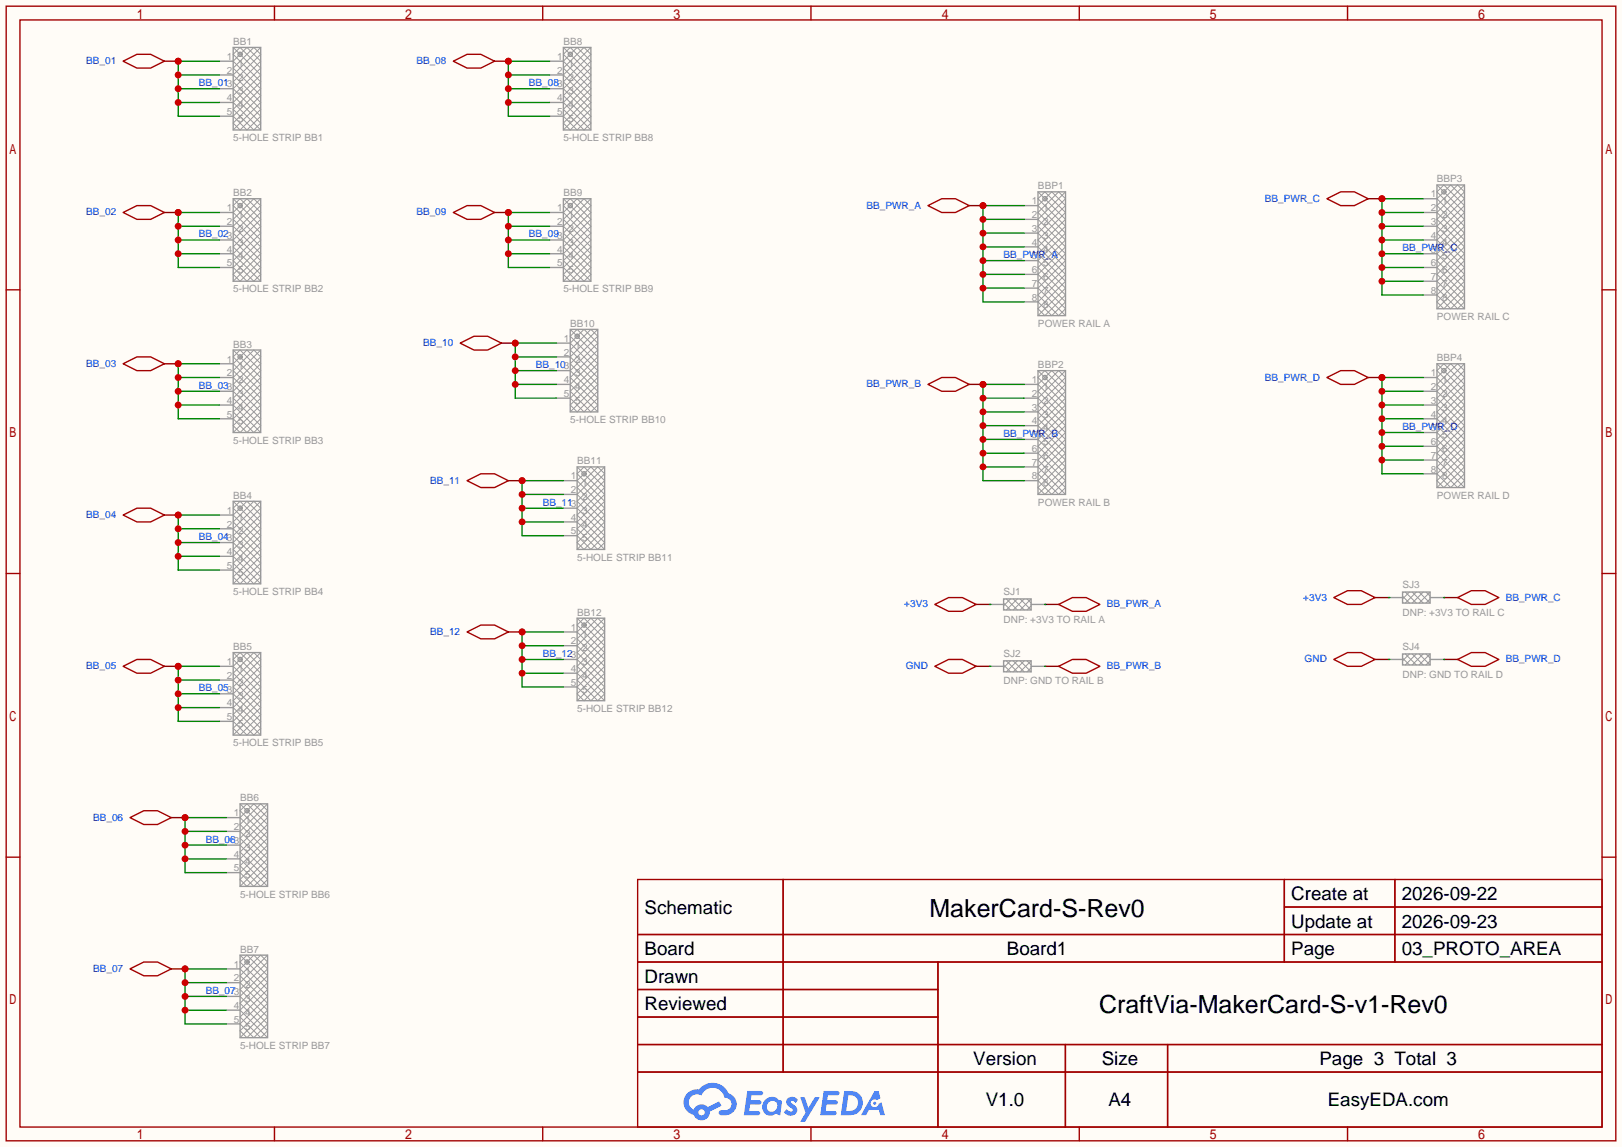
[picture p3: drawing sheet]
<svg xmlns="http://www.w3.org/2000/svg" width="299mm" height="212mm" viewBox="0 0 299 212" stroke-linecap="round" stroke-linejoin="round" font-family="sans-serif">
<path d="M0 0h299.5v211.8h-299.5z" fill="#fffcf7"/>
<g fill="none" stroke="#a10000" stroke-width=".25">
<path d="M1.1 1.1h297.2v209.6h-297.2zM3.7 3.7h292.1v204.5h-292.1zM50.7 1.1v2.6M100.2 1.1v2.6M149.7 1.1v2.6M199.3 1.1v2.6M248.8 1.1v2.6M1.1 53.5h2.6M295.8 53.5h2.5M1.1 105.9h2.6M295.8 105.9h2.5M1.1 158.3h2.6"/>
<path d="M295.8 158.3h2.5M117.7 162.4h178.1v45.8h-178.1zM117.7 172.6h178.1M117.7 177.7h178.1M144.6 162.4v35.6M173.2 177.7v30.5M237.1 162.4v15.3M237.1 167.5h58.7M257.5 162.4v15.3M117.7 182.8h55.5M117.7 192.9h178.1M117.7 187.8h55.5"/>
<path d="M117.7 198h178.1M196.7 192.9v15.3M215.6 192.9v15.3M50.7 208.2v2.5M100.2 208.2v2.5M149.7 208.2v2.5M199.3 208.2v2.5M248.8 208.2v2.5"/>
</g>
<g fill="#5487ff">
<path d="M145.5 202.8a1.3 1.3 0 0 1 1.8 .3l-.4 .6a.54 .54 0 0 0-.9-.2l.1 .2a1.58 1.58 0 0 1 1.1 1.6 1.43 1.43 0 0 1-2.5 .1l.5-.6a.64 .64 0 0 0 .5 .5 .64 .64 0 0 0 .7-.3l-.2-.2a1.6 1.6 0 0 1-1-1.6z"/>
<path d="M147.7 202.7h.9l.7 1.9 1.1-1.9h.9l-2.7 4.5h-.9l1-1.7z"/>
<path d="M138 201.5h1.6a1.31 1.31 0 0 1 1.2 .2 .4 .4 0 0 1-.3 .6h-1.8l-.1 .9h1.6a.4 .4 0 0 1 .4 .4 .4 .4 0 0 1-.4 .4h-1.7l-.2 1.2h.8a1.23 1.23 0 0 1 1.2 .2 .39 .39 0 0 1-.3 .6h-2.7z"/>
<path d="M152.1 201.5h1.6a1.32 1.32 0 0 1 1.3 .2 .39 .39 0 0 1-.4 .6h-1.7l-.2 .9h1.7a.4 .4 0 0 1 .3 .4 .4 .4 0 0 1-.4 .4h-1.7l-.2 1.2h.8a1.23 1.23 0 0 1 1.2 .2 .39 .39 0 0 1-.3 .6h-2.7z"/>
<path d="M161.5 201.5h.7l.4 1.3-.7 .4a.75 .75 0 0 0-1.1 .3 .75 .75 0 0 0 .5 1 .75 .75 0 0 0 .9-.6l.6-.3 .6 2.4h-.9l-.2-1h-1.9l-.5 1h-.9z"/>
<path d="M155.9 201.5l-.7 4.5h1.5a2.27 2.27 0 0 0 2.6-2.3 2.27 2.27 0 0 0-2.7-2.2zM156.6 202.3a1.5 1.5 0 0 1 1.8 1.5 1.5 1.5 0 0 1-1.9 1.4h-.3z"/>
<path d="M141.3 203.1a1.62 1.62 0 0 0-.4 2.1 1.62 1.62 0 0 0 2 .7l.4-.3 .3 .3 .5 .1 .3-2.5-.2-.3h-.4a1.58 1.58 0 0 0-2.5-.1zM141.9 203.6a.99 .99 0 0 1 1.6 .3 .99 .99 0 0 1-.9 1.4 .94 .94 0 0 1-1-.5 .94 .94 0 0 1 .3-1.2z"/>
<path d="M126.9 201.9a2.37 2.37 0 0 0 1.2 4 1.54 1.54 0 0 0 1.7 1 1.54 1.54 0 0 0 1.3-1.6l2.1-1.1-.5-.8-2 1.1a1.57 1.57 0 0 0-2.6 .4 1.5 1.5 0 0 1-.8-2.1 1.5 1.5 0 0 1 2.2-.5 2.23 2.23 0 0 1 2.3-1.4 2.23 2.23 0 0 1 2 1.8 1.16 1.16 0 0 1 1.2 1.1 1.16 1.16 0 0 1-1 1.3h-.7a.47 .47 0 0 0-.6 .3 .47 .47 0 0 0 .4 .6 2.23 2.23 0 0 0 2.3-.7 2.23 2.23 0 0 0 .4-2.3 2.16 2.16 0 0 0-1.3-1.1 3.2 3.2 0 0 0-5.4-.7l-1.2 .1zM129 205.4a.58 .58 0 0 1 1.1 0 .58 .58 0 0 1-1.1 0z"/>
<circle cx="161.5" cy="203.8" r=".28"/>
</g>
<g fill="none" stroke="#999" stroke-width=".18">
<path d="M43.1 12.6l3.8-3.8 1.2 1.2-5 5.1 5 5.1-3.8 3.8-1.2-1.3 5-5zM43.1 8.8l5 5-5 5.1 5 5.1M44.3 8.8l3.8 3.8-5 5.1 5 5-1.2 1.3-3.8-3.8 5-5.1-5-5.1zM44.5 9.7l.2 .2M44.7 10.2l-.2 .2M45.6 8.8l2.5 2.5-5 5.1 5 5.1-2.5 2.5-2.5-2.5 5-5.1-5-5.1zM48.1 8.8l-5 5 5 5.1-5 5.1M106.6 87.5l1.2-1.3 3.8 3.8-5 5.1 5 5.1-1.2 1.3-3.8-3.8 5-5.1zM106.6 86.2l5 5.1-5 5.1 5 5.1M108 87.2l.2 .1M108.2 87.7l-.2 .1M109.1 86.2l2.5 2.6-5 5.1 5 5-2.5 2.6-2.5-2.6 5-5-5-5.1z"/>
<path d="M110.4 86.2l1.2 1.3-5 5.1 5 5.1-3.8 3.8-1.2-1.3 5-5.1-5-5.1zM111.6 86.2l-5 5.1 5 5.1-5 5.1"/>
</g>
<g fill="none" stroke="#999" stroke-width=".25">
<path d="M40.5 11.3h2.6M40.5 13.8h2.6M40.5 16.4h2.6M40.5 18.9h2.6M43.1 8.8h5v15.2h-5zM40.5 21.5h2.6M104 88.8h2.6M104 91.3h2.6M104 93.9h2.6M104 96.4h2.6M104 98.9h2.6M106.6 86.2h5v15.3h-5z"/>
<circle cx="44.3" cy="10" r=".38"/>
<circle cx="107.8" cy="87.5" r=".38"/>
</g>
<path d="M32.9 18.9h7.6M32.9 16.4h7.6M32.9 13.8h7.6M40.5 11.3h-7.6v10.2h7.6" fill="none" stroke="#008700" stroke-width=".25"/>
<g fill="#c00">
<circle cx="32.9" cy="18.9" r=".63"/>
<circle cx="32.9" cy="16.4" r=".63"/>
<circle cx="32.9" cy="13.8" r=".63"/>
<circle cx="32.9" cy="11.3" r=".63"/>
</g>
<path d="M96.4 91.3h7.6M96.4 93.9h7.6M96.4 96.4h7.6M104 88.8h-7.6v10.1h7.6" fill="none" stroke="#008700" stroke-width=".25"/>
<g fill="#c00">
<circle cx="96.4" cy="88.8" r=".63"/>
<circle cx="96.4" cy="91.3" r=".63"/>
<circle cx="96.4" cy="93.9" r=".63"/>
<circle cx="96.4" cy="96.4" r=".63"/>
</g>
<path d="M93.9 88.8h2.5" fill="none" stroke="#870000" stroke-width=".25"/>
<circle cx="96.4" cy="88.8" r=".63" fill="#c00"/>
<path d="M86.2 88.8l2.6-1.3h2.5l2.6 1.3-2.6 1.2h-2.5z" fill="none" stroke="#a10000" stroke-width=".25"/>
<path d="M30.4 11.3h2.5" fill="none" stroke="#870000" stroke-width=".25"/>
<circle cx="32.9" cy="11.3" r=".63" fill="#c00"/>
<path d="M22.7 11.3l2.6-1.3h2.5l2.6 1.3-2.6 1.3h-2.5z" fill="none" stroke="#a10000" stroke-width=".25"/>
<g fill="none" stroke="#999" stroke-width=".18">
<path d="M43.1 36.7l5 5.1-5 5.1 5 5M44.3 36.7l3.8 3.8-5 5.1 5 5.1-1.2 1.2-3.8-3.8 5-5-5-5.1zM44.5 37.6l.2 .2M44.7 38.1l-.2 .2M45.6 36.7l2.5 2.5-5 5.1 5 5.1-2.5 2.5-2.5-2.5 5-5.1-5-5.1zM48.1 36.7l-5 5.1 5 5.1-5 5M43.1 40.5l3.8-3.8 1.2 1.3-5 5.1 5 5-3.8 3.8-1.2-1.2 5-5.1zM106.6 115.4l1.2-1.2 3.8 3.8-5 5.1 5 5-1.2 1.3-3.8-3.8 5-5.1zM106.6 118l3.8-3.8 1.2 1.2-5 5.1 5 5.1-3.8 3.8-1.2-1.3 5-5zM106.6 114.2l5 5.1-5 5 5 5.1M108 115.1l.2 .2M108.2 115.6l-.2 .2"/>
<path d="M109.1 114.2l2.5 2.5-5 5.1 5 5.1-2.5 2.5-2.5-2.5 5-5.1-5-5.1zM111.6 114.2l-5 5.1 5 5-5 5.1"/>
</g>
<g fill="none" stroke="#999" stroke-width=".25">
<path d="M40.5 39.2h2.6M43.1 36.7h5v15.2h-5zM40.5 41.8h2.6M40.5 44.3h2.6M40.5 46.9h2.6M40.5 49.4h2.6M104 116.7h2.6M104 119.3h2.6M106.6 114.2h5v15.2h-5zM104 121.8h2.6M104 124.3h2.6M104 126.9h2.6"/>
<circle cx="44.3" cy="38" r=".38"/>
<circle cx="107.8" cy="115.4" r=".38"/>
</g>
<path d="M96.4 119.3h7.6M104 116.7h-7.6v10.2h7.6M96.4 121.8h7.6M96.4 124.3h7.6" fill="none" stroke="#008700" stroke-width=".25"/>
<g fill="#c00">
<circle cx="96.4" cy="116.7" r=".63"/>
<circle cx="96.4" cy="119.3" r=".63"/>
<circle cx="96.4" cy="121.8" r=".63"/>
<circle cx="96.4" cy="124.3" r=".63"/>
</g>
<path d="M40.5 39.2h-7.6v10.2h7.6M32.9 46.9h7.6M32.9 44.3h7.6M32.9 41.8h7.6" fill="none" stroke="#008700" stroke-width=".25"/>
<g fill="#c00">
<circle cx="32.9" cy="46.9" r=".63"/>
<circle cx="32.9" cy="44.3" r=".63"/>
<circle cx="32.9" cy="41.8" r=".63"/>
<circle cx="32.9" cy="39.2" r=".63"/>
</g>
<path d="M30.4 39.2h2.5" fill="none" stroke="#870000" stroke-width=".25"/>
<circle cx="32.9" cy="39.2" r=".63" fill="#c00"/>
<path d="M22.7 39.2l2.6-1.2h2.5l2.6 1.2-2.6 1.3h-2.5z" fill="none" stroke="#a10000" stroke-width=".25"/>
<path d="M93.9 116.7h2.5" fill="none" stroke="#870000" stroke-width=".25"/>
<circle cx="96.4" cy="116.7" r=".63" fill="#c00"/>
<path d="M86.2 116.7l2.6-1.3h2.5l2.6 1.3-2.6 1.3h-2.5z" fill="none" stroke="#a10000" stroke-width=".25"/>
<path d="M43.1 65.9l1.2-1.3 3.8 3.9-5 5 5 5.1-1.2 1.3-3.8-3.8 5-5.1zM43.1 67.2l2.5-2.6 2.5 2.6-5 5.1 5 5-2.5 2.6-2.5-2.6 5-5zM43.1 68.5l3.8-3.9 1.2 1.3-5 5.1 5 5.1-3.8 3.8-1.2-1.3 5-5.1zM43.1 64.6l5 5.1-5 5.1 5 5.1M44.5 65.6l.2 .1M44.7 66.1l-.2 .2M48.1 64.6l-5 5.1 5 5.1-5 5.1" fill="none" stroke="#999" stroke-width=".18"/>
<g fill="none" stroke="#999" stroke-width=".25">
<path d="M40.5 67.2h2.6M40.5 69.7h2.6M40.5 72.3h2.6M40.5 74.8h2.6M40.5 77.3h2.6M43.1 64.6h5v15.3h-5z"/>
<circle cx="44.3" cy="65.9" r=".38"/>
</g>
<path d="M32.9 74.8h7.6M32.9 72.3h7.6M32.9 69.7h7.6M40.5 67.2h-7.6v10.1h7.6" fill="none" stroke="#008700" stroke-width=".25"/>
<g fill="#c00">
<circle cx="32.9" cy="74.8" r=".63"/>
<circle cx="32.9" cy="72.3" r=".63"/>
<circle cx="32.9" cy="69.7" r=".63"/>
<circle cx="32.9" cy="67.2" r=".63"/>
</g>
<path d="M30.4 67.2h2.5" fill="none" stroke="#870000" stroke-width=".25"/>
<circle cx="32.9" cy="67.2" r=".63" fill="#c00"/>
<path d="M22.7 67.2l2.6-1.3h2.5l2.6 1.3-2.6 1.3h-2.5z" fill="none" stroke="#a10000" stroke-width=".25"/>
<path d="M43.1 92.6l5 5.1-5 5 5 5.1M44.3 92.6l3.8 3.8-5 5.1 5 5.1-1.2 1.2-3.8-3.8 5-5.1-5-5zM44.5 93.5l.2 .2M44.7 94l-.2 .2M45.6 92.6l2.5 2.5-5 5.1 5 5.1-2.5 2.5-2.5-2.5 5-5.1-5-5.1zM46.9 92.6l1.2 1.3-5 5 5 5.1-3.8 3.8-1.2-1.2 5-5.1-5-5.1zM48.1 92.6l-5 5.1 5 5-5 5.1" fill="none" stroke="#999" stroke-width=".18"/>
<g fill="none" stroke="#999" stroke-width=".25">
<path d="M40.5 95.1h2.6M40.5 97.7h2.6M43.1 92.6h5v15.2h-5zM40.5 100.2h2.6M40.5 102.7h2.6M40.5 105.3h2.6"/>
<circle cx="44.3" cy="93.9" r=".38"/>
</g>
<path d="M32.9 97.7h7.6M40.5 95.1h-7.6v10.2h7.6M32.9 102.7h7.6M32.9 100.2h7.6" fill="none" stroke="#008700" stroke-width=".25"/>
<g fill="#c00">
<circle cx="32.9" cy="102.7" r=".63"/>
<circle cx="32.9" cy="100.2" r=".63"/>
<circle cx="32.9" cy="97.7" r=".63"/>
<circle cx="32.9" cy="95.1" r=".63"/>
</g>
<path d="M30.4 95.1h2.5" fill="none" stroke="#870000" stroke-width=".25"/>
<circle cx="32.9" cy="95.1" r=".63" fill="#c00"/>
<path d="M22.7 95.1l2.6-1.2h2.5l2.6 1.2-2.6 1.3h-2.5z" fill="none" stroke="#a10000" stroke-width=".25"/>
<path d="M43.1 121.8l1.2-1.3 3.8 3.8-5 5.1 5 5.1-1.2 1.3-3.8-3.8 5-5.1zM43.1 123.1l2.5-2.6 2.5 2.6-5 5 5 5.1-2.5 2.6-2.5-2.6 5-5.1zM43.1 120.5l5 5.1-5 5.1 5 5.1M44.5 121.4l.2 .2M44.7 122l-.2 .1M46.9 120.5l1.2 1.3-5 5.1 5 5.1-3.8 3.8-1.2-1.3 5-5.1-5-5.1zM48.1 120.5l-5 5.1 5 5.1-5 5.1" fill="none" stroke="#999" stroke-width=".18"/>
<g fill="none" stroke="#999" stroke-width=".25">
<path d="M40.5 123.1h2.6M40.5 125.6h2.6M40.5 128.1h2.6M40.5 130.7h2.6M40.5 133.2h2.6M43.1 120.5h5v15.3h-5z"/>
<circle cx="44.3" cy="121.8" r=".38"/>
</g>
<path d="M32.9 130.7h7.6M32.9 128.1h7.6M32.9 125.6h7.6M40.5 123.1h-7.6v10.1h7.6" fill="none" stroke="#008700" stroke-width=".25"/>
<g fill="#c00">
<circle cx="32.9" cy="130.7" r=".63"/>
<circle cx="32.9" cy="128.1" r=".63"/>
<circle cx="32.9" cy="125.6" r=".63"/>
<circle cx="32.9" cy="123.1" r=".63"/>
</g>
<path d="M30.4 123.1h2.5" fill="none" stroke="#870000" stroke-width=".25"/>
<circle cx="32.9" cy="123.1" r=".63" fill="#c00"/>
<path d="M22.7 123.1l2.6-1.3h2.5l2.6 1.3-2.6 1.2h-2.5z" fill="none" stroke="#a10000" stroke-width=".25"/>
<path d="M44.3 149.7l1.3-1.2 3.8 3.8-5.1 5.1 5.1 5-1.3 1.3-3.8-3.8 5.1-5.1zM44.3 151l2.6-2.5 2.5 2.5-5.1 5.1 5.1 5.1-2.5 2.5-2.6-2.5 5.1-5.1zM44.3 152.3l3.8-3.8 1.3 1.2-5.1 5.1 5.1 5.1-3.8 3.8-1.3-1.3 5.1-5zM44.3 148.5l5.1 5-5.1 5.1 5.1 5.1M45.8 149.4l.1 .2M45.9 149.9l-.1 .2M49.4 148.5l-5.1 5 5.1 5.1-5.1 5.1" fill="none" stroke="#999" stroke-width=".18"/>
<g fill="none" stroke="#999" stroke-width=".25">
<path d="M41.8 151h2.5M41.8 153.5h2.5M41.8 156.1h2.5M41.8 158.6h2.5M44.3 148.5h5.1v15.2h-5.1zM41.8 161.2h2.5"/>
<circle cx="45.6" cy="149.7" r=".38"/>
</g>
<path d="M34.2 158.6h7.6M34.2 156.1h7.6M34.2 153.5h7.6M41.8 151h-7.6v10.2h7.6" fill="none" stroke="#008700" stroke-width=".25"/>
<g fill="#c00">
<circle cx="34.2" cy="158.6" r=".63"/>
<circle cx="34.2" cy="156.1" r=".63"/>
<circle cx="34.2" cy="153.5" r=".63"/>
<circle cx="34.2" cy="151" r=".63"/>
</g>
<path d="M31.6 151h2.6" fill="none" stroke="#870000" stroke-width=".25"/>
<circle cx="34.2" cy="151" r=".63" fill="#c00"/>
<path d="M24 151l2.5-1.3h2.6l2.5 1.3-2.5 1.3h-2.6z" fill="none" stroke="#a10000" stroke-width=".25"/>
<path d="M44.3 177.7l1.3-1.3 3.8 3.8-5.1 5.1 5.1 5.1-1.3 1.2-3.8-3.8 5.1-5zM44.3 176.4l5.1 5.1-5.1 5.1 5.1 5M45.8 177.3l.1 .2M45.9 177.8l-.1 .2M46.9 176.4l2.5 2.5-5.1 5.1 5.1 5.1-2.5 2.5-2.6-2.5 5.1-5.1-5.1-5.1zM49.4 176.4l-5.1 5.1 5.1 5.1-5.1 5M44.3 180.2l3.8-3.8 1.3 1.3-5.1 5.1 5.1 5-3.8 3.8-1.3-1.2 5.1-5.1z" fill="none" stroke="#999" stroke-width=".18"/>
<g fill="none" stroke="#999" stroke-width=".25">
<path d="M41.8 178.9h2.5M44.3 176.4h5.1v15.2h-5.1zM41.8 181.5h2.5M41.8 184h2.5M41.8 186.6h2.5M41.8 189.1h2.5"/>
<circle cx="45.6" cy="177.7" r=".38"/>
</g>
<path d="M41.8 178.9h-7.6v10.2h7.6M34.2 186.6h7.6M34.2 184h7.6M34.2 181.5h7.6" fill="none" stroke="#008700" stroke-width=".25"/>
<g fill="#c00">
<circle cx="34.2" cy="186.6" r=".63"/>
<circle cx="34.2" cy="184" r=".63"/>
<circle cx="34.2" cy="181.5" r=".63"/>
<circle cx="34.2" cy="178.9" r=".63"/>
</g>
<path d="M31.6 178.9h2.6" fill="none" stroke="#870000" stroke-width=".25"/>
<circle cx="34.2" cy="178.9" r=".63" fill="#c00"/>
<path d="M24 178.9l2.5-1.2h2.6l2.5 1.2-2.5 1.3h-2.6z" fill="none" stroke="#a10000" stroke-width=".25"/>
<path d="M104 11.3l2.6-2.5 2.5 2.5-5.1 5.1 5.1 5.1-2.5 2.5-2.6-2.5 5.1-5.1zM104 12.6l3.8-3.8 1.3 1.2-5.1 5.1 5.1 5.1-3.8 3.8-1.3-1.3 5.1-5zM104 8.8l5.1 5-5.1 5.1 5.1 5.1M105.3 8.8l3.8 3.8-5.1 5.1 5.1 5-1.3 1.3-3.8-3.8 5.1-5.1-5.1-5.1zM105.4 9.7l.2 .2M105.6 10.2l-.2 .2M109.1 8.8l-5.1 5 5.1 5.1-5.1 5.1" fill="none" stroke="#999" stroke-width=".18"/>
<g fill="none" stroke="#999" stroke-width=".25">
<path d="M101.5 11.3h2.5M101.5 13.8h2.5M101.5 16.4h2.5M101.5 18.9h2.5M104 8.8h5.1v15.2h-5.1zM101.5 21.5h2.5"/>
<circle cx="105.3" cy="10" r=".38"/>
</g>
<path d="M93.9 18.9h7.6M93.9 16.4h7.6M93.9 13.8h7.6M101.5 11.3h-7.6v10.2h7.6" fill="none" stroke="#008700" stroke-width=".25"/>
<g fill="#c00">
<circle cx="93.9" cy="18.9" r=".63"/>
<circle cx="93.9" cy="16.4" r=".63"/>
<circle cx="93.9" cy="13.8" r=".63"/>
<circle cx="93.9" cy="11.3" r=".63"/>
</g>
<path d="M91.3 11.3h2.6" fill="none" stroke="#870000" stroke-width=".25"/>
<circle cx="93.9" cy="11.3" r=".63" fill="#c00"/>
<path d="M83.7 11.3l2.5-1.3h2.6l2.5 1.3-2.5 1.3h-2.6z" fill="none" stroke="#a10000" stroke-width=".25"/>
<path d="M104 38l1.3-1.3 3.8 3.8-5.1 5.1 5.1 5.1-1.3 1.2-3.8-3.8 5.1-5zM104 39.2l2.6-2.5 2.5 2.5-5.1 5.1 5.1 5.1-2.5 2.5-2.6-2.5 5.1-5.1zM104 36.7l5.1 5.1-5.1 5.1 5.1 5M105.4 37.6l.2 .2M105.6 38.1l-.2 .2M109.1 36.7l-5.1 5.1 5.1 5.1-5.1 5M104 40.5l3.8-3.8 1.3 1.3-5.1 5.1 5.1 5-3.8 3.8-1.3-1.2 5.1-5.1z" fill="none" stroke="#999" stroke-width=".18"/>
<g fill="none" stroke="#999" stroke-width=".25">
<path d="M101.5 39.2h2.5M104 36.7h5.1v15.2h-5.1zM101.5 41.8h2.5M101.5 44.3h2.5M101.5 46.9h2.5M101.5 49.4h2.5"/>
<circle cx="105.3" cy="38" r=".38"/>
</g>
<path d="M101.5 39.2h-7.6v10.2h7.6M93.9 46.9h7.6M93.9 44.3h7.6M93.9 41.8h7.6" fill="none" stroke="#008700" stroke-width=".25"/>
<g fill="#c00">
<circle cx="93.9" cy="46.9" r=".63"/>
<circle cx="93.9" cy="44.3" r=".63"/>
<circle cx="93.9" cy="41.8" r=".63"/>
<circle cx="93.9" cy="39.2" r=".63"/>
</g>
<path d="M91.3 39.2h2.6" fill="none" stroke="#870000" stroke-width=".25"/>
<circle cx="93.9" cy="39.2" r=".63" fill="#c00"/>
<path d="M83.7 39.2l2.5-1.2h2.6l2.5 1.2-2.5 1.3h-2.6z" fill="none" stroke="#a10000" stroke-width=".25"/>
<path d="M105.3 62.1l1.3-1.3 3.8 3.8-5.1 5.1 5.1 5.1-1.3 1.3-3.8-3.8 5.1-5.1zM105.3 63.4l2.5-2.6 2.6 2.6-5.1 5.1 5.1 5-2.6 2.6-2.5-2.6 5.1-5zM105.3 60.8l5.1 5.1-5.1 5.1 5.1 5.1M106.7 61.8l.2 .1M106.9 62.3l-.2 .1M109.1 60.8l1.3 1.3-5.1 5.1 5.1 5.1-3.8 3.8-1.3-1.3 5.1-5.1-5.1-5.1zM110.4 60.8l-5.1 5.1 5.1 5.1-5.1 5.1" fill="none" stroke="#999" stroke-width=".18"/>
<g fill="none" stroke="#999" stroke-width=".25">
<path d="M102.7 63.4h2.6M102.7 65.9h2.6M102.7 68.5h2.6M102.7 71h2.6M102.7 73.5h2.6M105.3 60.8h5.1v15.3h-5.1z"/>
<circle cx="106.6" cy="62.1" r=".38"/>
</g>
<path d="M95.1 71h7.6M95.1 68.5h7.6M95.1 65.9h7.6M102.7 63.4h-7.6v10.1h7.6" fill="none" stroke="#008700" stroke-width=".25"/>
<g fill="#c00">
<circle cx="95.1" cy="71" r=".63"/>
<circle cx="95.1" cy="68.5" r=".63"/>
<circle cx="95.1" cy="65.9" r=".63"/>
<circle cx="95.1" cy="63.4" r=".63"/>
</g>
<path d="M92.6 63.4h2.5" fill="none" stroke="#870000" stroke-width=".25"/>
<circle cx="95.1" cy="63.4" r=".63" fill="#c00"/>
<path d="M85 63.4l2.5-1.3h2.5l2.6 1.3-2.6 1.2h-2.5z" fill="none" stroke="#a10000" stroke-width=".25"/>
<path d="M191.6 36.7l5.1 5.1-5.1 5.1 5.1 5-5.1 5.1 1.3 1.3 3.8-3.8-5.1-5.1 5.1-5.1-5.1-5.1 3.9-3.8 1.2 1.3-5.1 5.1 5.1 5.1-5.1 5 5.1 5.1-1.2 1.3-3.9-3.8 5.1-5.1-5.1-5.1 5.1-5.1-3.8-3.8zM191.6 35.4l5.1 5.1-5.1 5.1 5.1 5.1-5.1 5.1 2.6 2.5 2.5-2.5-5.1-5.1 5.1-5.1-5.1-5.1 5.1-5.1M193.1 36.4l.2 .1M193.3 36.9l-.2 .1M265.3 35.4l1.3-1.2 3.8 3.8-5.1 5.1 5.1 5-5.1 5.1 3.8 3.8 1.3-1.2-5.1-5.1 5.1-5.1-5.1-5.1 5.1-5.1-1.3-1.2-3.8 3.8 5.1 5.1-5.1 5 5.1 5.1-3.8 3.8-1.3-1.2 5.1-5.1-5.1-5.1 5.1-5.1zM265.3 34.2l5.1 5-5.1 5.1 5.1 5.1-5.1 5.1 2.5 2.5 2.6-2.5-5.1-5.1 5.1-5.1-5.1-5.1 5.1-5M266.7 35.1l.2 .2M266.9 35.6l-.2 .2M191.6 58.3l5.1-5.1-5.1-5.1 5.1-5-5.1-5.1 2.6-2.6 2.5 2.6-5.1 5.1 5.1 5-5.1 5.1 5.1 5.1M265.3 57l5.1-5.1-5.1-5 5.1-5.1-5.1-5.1 2.5-2.5 2.6 2.5-5.1 5.1 5.1 5.1-5.1 5 5.1 5.1" fill="none" stroke="#999" stroke-width=".18"/>
<g fill="none" stroke="#999" stroke-width=".25">
<path d="M189.1 38h2.5M191.6 35.4h5.1v22.9h-5.1zM262.8 36.7h2.5M262.8 39.2h2.5M265.3 34.2h5.1v22.8h-5.1zM189.1 40.5h2.5M189.1 43.1h2.5M189.1 45.6h2.5M189.1 48.1h2.5M189.1 50.7h2.5M189.1 53.2h2.5M189.1 55.8h2.5"/>
<path d="M262.8 41.8h2.5M262.8 44.3h2.5M262.8 46.9h2.5M262.8 49.4h2.5M262.8 51.9h2.5M262.8 54.5h2.5"/>
<circle cx="192.9" cy="36.7" r=".38"/>
<circle cx="266.6" cy="35.4" r=".38"/>
</g>
<path d="M189.1 38h-7.6v17.8h7.6M181.5 53.2h7.6M181.5 50.7h7.6M181.5 48.1h7.6M181.5 45.6h7.6M181.5 43.1h7.6M181.5 40.5h7.6" fill="none" stroke="#008700" stroke-width=".25"/>
<g fill="#c00">
<circle cx="181.5" cy="53.2" r=".63"/>
<circle cx="181.5" cy="50.7" r=".63"/>
<circle cx="181.5" cy="48.1" r=".63"/>
<circle cx="181.5" cy="45.6" r=".63"/>
<circle cx="181.5" cy="43.1" r=".63"/>
<circle cx="181.5" cy="40.5" r=".63"/>
<circle cx="181.5" cy="38" r=".63"/>
</g>
<path d="M255.1 39.2h7.7M262.8 36.7h-7.7v17.8h7.7M255.1 41.8h7.7M255.1 44.3h7.7M255.1 46.9h7.7M255.1 49.4h7.7M255.1 51.9h7.7" fill="none" stroke="#008700" stroke-width=".25"/>
<g fill="#c00">
<circle cx="255.1" cy="36.7" r=".63"/>
<circle cx="255.1" cy="39.2" r=".63"/>
<circle cx="255.1" cy="41.8" r=".63"/>
<circle cx="255.1" cy="44.3" r=".63"/>
<circle cx="255.1" cy="46.9" r=".63"/>
<circle cx="255.1" cy="49.4" r=".63"/>
<circle cx="255.1" cy="51.9" r=".63"/>
</g>
<path d="M178.9 38h2.6" fill="none" stroke="#870000" stroke-width=".25"/>
<circle cx="181.5" cy="38" r=".63" fill="#c00"/>
<path d="M171.3 38l2.6-1.3h2.5l2.5 1.3-2.5 1.2h-2.5z" fill="none" stroke="#a10000" stroke-width=".25"/>
<path d="M252.6 36.7h2.5" fill="none" stroke="#870000" stroke-width=".25"/>
<circle cx="255.1" cy="36.7" r=".63" fill="#c00"/>
<path d="M245 36.7l2.5-1.3h2.6l2.5 1.3-2.5 1.3h-2.6z" fill="none" stroke="#a10000" stroke-width=".25"/>
<path d="M191.6 69.7l1.3-1.2 3.8 3.8-5.1 5 5.1 5.1-5.1 5.1 3.9 3.8 1.2-1.3-5.1-5 5.1-5.1-5.1-5.1 5.1-5.1-1.2-1.2-3.9 3.8 5.1 5-5.1 5.1 5.1 5.1-3.8 3.8-1.3-1.3 5.1-5-5.1-5.1 5.1-5.1zM191.6 68.5l5.1 5-5.1 5.1 5.1 5.1-5.1 5.1 2.6 2.5 2.5-2.5-5.1-5.1 5.1-5.1-5.1-5.1 5.1-5M193.1 69.4l.2 .2M193.3 69.9l-.2 .2M265.3 68.5l1.3-1.3 3.8 3.8-5.1 5.1 5.1 5.1-5.1 5 3.8 3.8 1.3-1.2-5.1-5.1 5.1-5.1-5.1-5.1 5.1-5-1.3-1.3-3.8 3.8 5.1 5.1-5.1 5.1 5.1 5-3.8 3.8-1.3-1.2 5.1-5.1-5.1-5.1 5.1-5.1zM265.3 67.2l5.1 5.1-5.1 5 5.1 5.1-5.1 5.1 2.5 2.5 2.6-2.5-5.1-5.1 5.1-5.1-5.1-5 5.1-5.1M266.7 68.1l.2 .2M266.9 68.6l-.2 .2M191.6 91.3l5.1-5.1-5.1-5 5.1-5.1-5.1-5.1 2.6-2.5 2.5 2.5-5.1 5.1 5.1 5.1-5.1 5 5.1 5.1M265.3 90l5.1-5-5.1-5.1 5.1-5.1-5.1-5.1 2.5-2.5 2.6 2.5-5.1 5.1 5.1 5.1-5.1 5.1 5.1 5" fill="none" stroke="#999" stroke-width=".18"/>
<g fill="none" stroke="#999" stroke-width=".25">
<path d="M189.1 71h2.5M189.1 73.5h2.5M189.1 76.1h2.5M189.1 78.6h2.5M191.6 68.5h5.1v22.8h-5.1zM262.8 69.7h2.5M262.8 72.3h2.5M262.8 74.8h2.5M262.8 77.3h2.5M262.8 79.9h2.5M265.3 67.2h5.1v22.8h-5.1zM189.1 81.2h2.5"/>
<path d="M189.1 83.7h2.5M189.1 86.2h2.5M189.1 88.8h2.5M262.8 82.4h2.5M262.8 85h2.5M262.8 87.5h2.5"/>
<circle cx="192.9" cy="69.7" r=".38"/>
<circle cx="266.6" cy="68.5" r=".38"/>
</g>
<path d="M181.5 78.6h7.6M181.5 76.1h7.6M181.5 73.5h7.6M189.1 71h-7.6v17.8h7.6M181.5 86.2h7.6M181.5 83.7h7.6M181.5 81.2h7.6" fill="none" stroke="#008700" stroke-width=".25"/>
<g fill="#c00">
<circle cx="181.5" cy="86.2" r=".63"/>
<circle cx="181.5" cy="83.7" r=".63"/>
<circle cx="181.5" cy="81.2" r=".63"/>
<circle cx="181.5" cy="78.6" r=".63"/>
<circle cx="181.5" cy="76.1" r=".63"/>
<circle cx="181.5" cy="73.5" r=".63"/>
<circle cx="181.5" cy="71" r=".63"/>
</g>
<path d="M255.1 72.3h7.7M255.1 74.8h7.7M255.1 77.3h7.7M255.1 79.9h7.7M262.8 69.7h-7.7v17.8h7.7M255.1 82.4h7.7M255.1 85h7.7" fill="none" stroke="#008700" stroke-width=".25"/>
<g fill="#c00">
<circle cx="255.1" cy="69.7" r=".63"/>
<circle cx="255.1" cy="72.3" r=".63"/>
<circle cx="255.1" cy="74.8" r=".63"/>
<circle cx="255.1" cy="77.3" r=".63"/>
<circle cx="255.1" cy="79.9" r=".63"/>
<circle cx="255.1" cy="82.4" r=".63"/>
<circle cx="255.1" cy="85" r=".63"/>
</g>
<path d="M178.9 71h2.6" fill="none" stroke="#870000" stroke-width=".25"/>
<circle cx="181.5" cy="71" r=".63" fill="#c00"/>
<path d="M171.3 71l2.6-1.3h2.5l2.5 1.3-2.5 1.3h-2.5z" fill="none" stroke="#a10000" stroke-width=".25"/>
<path d="M252.6 69.7h2.5" fill="none" stroke="#870000" stroke-width=".25"/>
<circle cx="255.1" cy="69.7" r=".63" fill="#c00"/>
<path d="M245 69.7l2.5-1.2h2.6l2.5 1.2-2.5 1.3h-2.6zM172.6 111.6l2.5-1.2h2.6l2.5 1.2-2.5 1.3h-2.6zM195.5 111.6l2.5-1.2h2.5l2.6 1.2-2.6 1.3h-2.5zM246.3 110.4l2.5-1.3h2.5l2.6 1.3-2.6 1.2h-2.5zM269.1 110.4l2.6-1.3h2.5l2.5 1.3-2.5 1.2h-2.5zM172.6 123.1l2.5-1.3h2.6l2.5 1.3-2.5 1.2h-2.6zM195.5 123.1l2.5-1.3h2.5l2.6 1.3-2.6 1.2h-2.5zM246.3 121.8l2.5-1.3h2.5l2.6 1.3-2.6 1.3h-2.5zM269.1 121.8l2.6-1.3h2.5l2.5 1.3-2.5 1.3h-2.5z" fill="none" stroke="#a10000" stroke-width=".25"/>
<path d="M182.8 111.6h2.5M185.3 110.6h5.1v2h-5.1zM190.4 111.6h2.5M256.4 110.4h2.6M259 109.3h5v2.1h-5zM264 110.4h2.6M182.8 123.1h2.5M185.3 122h5.1v2.1h-5.1zM190.4 123.1h2.5M256.4 121.8h2.6M259 120.8h5v2h-5zM264 121.8h2.6" fill="none" stroke="#999" stroke-width=".25"/>
<g fill="none" stroke="#999" stroke-width=".18">
<path d="M185.3 111.4l1.3 1.2M185.8 110.6l2 2M186.6 110.6l-1.3 1.3M187.1 110.6l2 2M187.8 110.6l-2 2M188.3 110.6l2.1 2M189.1 110.6l-2 2M189.6 110.6l.8 .8M190.4 110.6l-2.1 2M190.4 111.9l-.8 .7M259 110.1l1.2 1.3M259.5 109.3l2 2.1"/>
<path d="M260.2 109.3l-1.2 1.3M260.7 109.3l2.1 2.1M261.5 109.3l-2 2.1M262 109.3l2 2.1M262.8 109.3l-2.1 2.1M263.3 109.3l.7 .8M264 109.3l-2 2.1M264 110.6l-.7 .8M185.3 122.8l1.3 1.3M185.8 122l2 2.1M186.6 122l-1.3 1.3M187.1 122l2 2.1"/>
<path d="M187.8 122l-2 2.1M188.3 122l2.1 2.1M189.1 122l-2 2.1M189.6 122l.8 .8M190.4 122l-2.1 2.1M190.4 123.3l-.8 .8M259 121.5l1.2 1.3M259.5 120.8l2 2M260.2 120.8l-1.2 1.2M260.7 120.8l2.1 2M261.5 120.8l-2 2M262 120.8l2 2"/>
<path d="M262.8 120.8l-2.1 2M263.3 120.8l.7 .7M264 120.8l-2 2M264 122l-.7 .8"/>
</g>
<path d="M180.2 111.6h2.6M192.9 111.6h2.6M253.9 110.4h2.5M266.6 110.4h2.5M180.2 123.1h2.6M192.9 123.1h2.6M253.9 121.8h2.5M266.6 121.8h2.5" fill="none" stroke="#870000" stroke-width=".25"/>
<path d="M182.8 111.6h.1M192.9 111.6h.1M256.4 110.4h.1M266.6 110.4h.1M182.8 123.1h.1M192.9 123.1h.1M256.4 121.8h.1M266.6 121.8h.1" fill="none" stroke="#008700" stroke-width=".25"/>
<g font-size="4.6">
<text x="171.6" y="169.4">MakerCard-S-Rev0</text>
<text x="202.9" y="187.1">CraftVia-MakerCard-S-v1-Rev0</text>
</g>
<g font-size="3.5">
<text x="238.4" y="166.2">Create at</text>
<text x="258.8" y="166.2">2026-09-22</text>
<text x="119" y="168.8">Schematic</text>
<text x="238.4" y="171.3">Update at</text>
<text x="258.8" y="171.3">2026-09-23</text>
<text x="119" y="176.4">Board</text>
<text x="185.9" y="176.4">Board1</text>
<text x="238.4" y="176.4">Page</text>
<text x="258.8" y="176.4">03_PROTO_AREA</text>
<text x="119" y="181.5">Drawn</text>
<text x="119" y="186.6">Reviewed</text>
<text x="179.7" y="196.7">Version</text>
<text x="203.4" y="196.7">Size</text>
<text x="243.6" y="196.7">Page 3 Total 3</text>
<text x="182" y="204.3">V1.0</text>
<text x="204.7" y="204.3">A4</text>
<text x="245.1" y="204.3">EasyEDA.com</text>
</g>
<g font-size="1.8" fill="#00f">
<text x="15.9" y="11.9">BB_01</text>
<text x="76.9" y="11.9">BB_08</text>
<text x="36.7" y="15.9">BB_013</text>
<text x="97.7" y="15.9">BB_083</text>
<text x="15.9" y="39.8">BB_02</text>
<text x="76.9" y="39.8">BB_09</text>
<text x="160" y="38.5">BB_PWR_A</text>
<text x="233.5" y="37.3">BB_PWR_C</text>
<text x="36.7" y="43.9">BB_023</text>
<text x="97.7" y="43.9">BB_093</text>
<text x="185.3" y="47.7">BB_PWR_A</text>
<text x="259" y="46.4">BB_PWR_C</text>
<text x="78.1" y="63.9">BB_10</text>
<text x="15.9" y="67.7">BB_03</text>
<text x="36.7" y="71.8">BB_033</text>
<text x="98.9" y="68">BB_103</text>
<text x="160" y="71.5">BB_PWR_B</text>
<text x="233.5" y="70.3">BB_PWR_D</text>
<text x="185.3" y="80.7">BB_PWR_B</text>
<text x="259" y="79.4">BB_PWR_D</text>
<text x="79.4" y="89.3">BB_11</text>
<text x="15.9" y="95.7">BB_04</text>
<text x="100.2" y="93.4">BB_113</text>
<text x="36.7" y="99.7">BB_043</text>
<text x="167" y="112.2">+3V3</text>
<text x="204.3" y="112.2">BB_PWR_A</text>
<text x="240.6" y="110.9">+3V3</text>
<text x="278" y="110.9">BB_PWR_C</text>
<text x="79.4" y="117.3">BB_12</text>
<text x="15.9" y="123.6">BB_05</text>
<text x="100.2" y="121.3">BB_123</text>
<text x="167.2" y="123.6">GND</text>
<text x="204.3" y="123.6">BB_PWR_B</text>
<text x="240.9" y="122.3">GND</text>
<text x="278" y="122.3">BB_PWR_D</text>
<text x="36.7" y="127.7">BB_053</text>
<text x="17.2" y="151.6">BB_06</text>
<text x="38" y="155.6">BB_063</text>
<text x="17.2" y="179.5">BB_07</text>
<text x="38" y="183.6">BB_073</text>
</g>
<g font-size="1.8" fill="#999">
<text x="41.9" y="11.1">1</text>
<text x="43.1" y="8.3">BB1</text>
<text x="102.9" y="11.1">1</text>
<text x="104" y="8.3">BB8</text>
<text x="41.9" y="13.6">2</text>
<text x="44" y="12.3">1</text>
<text x="44" y="14.9">2</text>
<text x="44" y="17.4">3</text>
<text x="102.9" y="13.6">2</text>
<text x="105" y="12.3">1</text>
<text x="105" y="14.9">2</text>
<text x="105" y="17.4">3</text>
<text x="41.9" y="18.7">4</text>
<text x="41.9" y="21.2">5</text>
<text x="44" y="20">4</text>
<text x="44" y="22.5">5</text>
<text x="102.9" y="18.7">4</text>
<text x="102.9" y="21.2">5</text>
<text x="105" y="20">4</text>
<text x="105" y="22.5">5</text>
<text x="43.1" y="26.1">5-HOLE STRIP BB1</text>
<text x="104" y="26.1">5-HOLE STRIP BB8</text>
<text x="191.6" y="35">BBP1</text>
<text x="265.3" y="33.7">BBP3</text>
<text x="41.9" y="39">1</text>
<text x="41.9" y="41.6">2</text>
<text x="43.1" y="36.2">BB2</text>
<text x="44" y="40.3">1</text>
<text x="102.9" y="39">1</text>
<text x="102.9" y="41.6">2</text>
<text x="104" y="36.2">BB9</text>
<text x="105" y="40.3">1</text>
<text x="190.5" y="37.7">1</text>
<text x="190.5" y="40.3">2</text>
<text x="192.6" y="39">1</text>
<text x="192.6" y="41.6">2</text>
<text x="264.1" y="36.5">1</text>
<text x="264.1" y="39">2</text>
<text x="264.1" y="41.6">3</text>
<text x="266.2" y="37.7">1</text>
<text x="266.2" y="40.3">2</text>
<text x="41.9" y="46.6">4</text>
<text x="44" y="42.8">2</text>
<text x="44" y="45.4">3</text>
<text x="44" y="47.9">4</text>
<text x="102.9" y="46.6">4</text>
<text x="105" y="42.8">2</text>
<text x="105" y="45.4">3</text>
<text x="105" y="47.9">4</text>
<text x="190.5" y="42.8">3</text>
<text x="190.5" y="45.4">4</text>
<text x="190.5" y="47.9">5</text>
<text x="192.6" y="44.1">3</text>
<text x="192.6" y="46.6">4</text>
<text x="264.1" y="44.1">4</text>
<text x="264.1" y="46.6">5</text>
<text x="266.2" y="42.8">3</text>
<text x="266.2" y="45.4">4</text>
<text x="266.2" y="47.9">5</text>
<text x="41.9" y="49.2">5</text>
<text x="44" y="50.4">5</text>
<text x="102.9" y="49.2">5</text>
<text x="105" y="50.4">5</text>
<text x="190.5" y="50.4">6</text>
<text x="190.5" y="53">7</text>
<text x="192.6" y="49.2">5</text>
<text x="192.6" y="51.7">6</text>
<text x="264.1" y="49.2">6</text>
<text x="264.1" y="51.7">7</text>
<text x="266.2" y="50.4">6</text>
<text x="266.2" y="53">7</text>
<text x="43.1" y="54">5-HOLE STRIP BB2</text>
<text x="104" y="54">5-HOLE STRIP BB9</text>
<text x="190.5" y="55.5">8</text>
<text x="192.6" y="54.3">7</text>
<text x="192.6" y="56.8">8</text>
<text x="264.1" y="54.3">8</text>
<text x="265.3" y="59.1">POWER RAIL C</text>
<text x="266.2" y="55.5">8</text>
<text x="43.1" y="64.2">BB3</text>
<text x="104.1" y="63.1">1</text>
<text x="104.1" y="65.7">2</text>
<text x="105.3" y="60.4">BB10</text>
<text x="106.2" y="64.4">1</text>
<text x="191.6" y="60.4">POWER RAIL A</text>
<text x="41.9" y="67">1</text>
<text x="41.9" y="69.5">2</text>
<text x="44" y="68.2">1</text>
<text x="44" y="70.8">2</text>
<text x="104.1" y="70.8">4</text>
<text x="106.2" y="67">2</text>
<text x="106.2" y="69.5">3</text>
<text x="190.5" y="70.8">1</text>
<text x="191.6" y="68">BBP2</text>
<text x="264.1" y="69.5">1</text>
<text x="265.3" y="66.7">BBP4</text>
<text x="266.2" y="70.8">1</text>
<text x="41.9" y="74.6">4</text>
<text x="41.9" y="77.1">5</text>
<text x="44" y="73.3">3</text>
<text x="44" y="75.8">4</text>
<text x="104.1" y="73.3">5</text>
<text x="106.2" y="72">4</text>
<text x="106.2" y="74.6">5</text>
<text x="190.5" y="73.3">2</text>
<text x="190.5" y="75.8">3</text>
<text x="192.6" y="72">1</text>
<text x="192.6" y="74.6">2</text>
<text x="192.6" y="77.1">3</text>
<text x="264.1" y="72">2</text>
<text x="264.1" y="74.6">3</text>
<text x="264.1" y="77.1">4</text>
<text x="266.2" y="73.3">2</text>
<text x="266.2" y="75.8">3</text>
<text x="43.1" y="82">5-HOLE STRIP BB3</text>
<text x="44" y="78.4">5</text>
<text x="105.3" y="78.2">5-HOLE STRIP BB10</text>
<text x="190.5" y="78.4">4</text>
<text x="190.5" y="80.9">5</text>
<text x="190.5" y="83.5">6</text>
<text x="192.6" y="79.7">4</text>
<text x="192.6" y="82.2">5</text>
<text x="264.1" y="79.7">5</text>
<text x="264.1" y="82.2">6</text>
<text x="266.2" y="78.4">4</text>
<text x="266.2" y="80.9">5</text>
<text x="266.2" y="83.5">6</text>
<text x="105.4" y="88.5">1</text>
<text x="106.6" y="85.8">BB11</text>
<text x="107.5" y="89.8">1</text>
<text x="190.5" y="86">7</text>
<text x="190.5" y="88.5">8</text>
<text x="192.6" y="84.7">6</text>
<text x="192.6" y="87.3">7</text>
<text x="192.6" y="89.8">8</text>
<text x="264.1" y="84.7">7</text>
<text x="264.1" y="87.3">8</text>
<text x="266.2" y="86">7</text>
<text x="266.2" y="88.5">8</text>
<text x="41.9" y="94.9">1</text>
<text x="43.1" y="92.1">BB4</text>
<text x="105.4" y="91.1">2</text>
<text x="107.5" y="92.4">2</text>
<text x="107.5" y="94.9">3</text>
<text x="191.6" y="93.4">POWER RAIL B</text>
<text x="265.3" y="92.1">POWER RAIL D</text>
<text x="41.9" y="97.4">2</text>
<text x="44" y="96.2">1</text>
<text x="44" y="98.7">2</text>
<text x="44" y="101.2">3</text>
<text x="105.4" y="96.2">4</text>
<text x="105.4" y="98.7">5</text>
<text x="107.5" y="97.4">4</text>
<text x="107.5" y="100">5</text>
<text x="41.9" y="102.5">4</text>
<text x="41.9" y="105.1">5</text>
<text x="44" y="103.8">4</text>
<text x="44" y="106.3">5</text>
<text x="106.6" y="103.6">5-HOLE STRIP BB11</text>
<text x="43.1" y="109.9">5-HOLE STRIP BB4</text>
<text x="106.6" y="113.7">BB12</text>
<text x="185.3" y="109.9">SJ1</text>
<text x="259" y="108.6">SJ3</text>
<text x="259" y="113.7">DNP: +3V3 TO RAIL C</text>
<text x="105.4" y="116.5">1</text>
<text x="105.4" y="119">2</text>
<text x="107.5" y="117.8">1</text>
<text x="185.3" y="115">DNP: +3V3 TO RAIL A</text>
<text x="41.9" y="122.8">1</text>
<text x="41.9" y="125.4">2</text>
<text x="43.1" y="120.1">BB5</text>
<text x="44" y="124.1">1</text>
<text x="105.4" y="124.1">4</text>
<text x="107.5" y="120.3">2</text>
<text x="107.5" y="122.8">3</text>
<text x="107.5" y="125.4">4</text>
<text x="185.3" y="121.3">SJ2</text>
<text x="259" y="120.1">SJ4</text>
<text x="259" y="125.1">DNP: GND TO RAIL D</text>
<text x="41.9" y="130.5">4</text>
<text x="44" y="126.6">2</text>
<text x="44" y="129.2">3</text>
<text x="44" y="131.7">4</text>
<text x="105.4" y="126.6">5</text>
<text x="106.6" y="131.5">5-HOLE STRIP BB12</text>
<text x="107.5" y="127.9">5</text>
<text x="185.3" y="126.4">DNP: GND TO RAIL B</text>
<text x="41.9" y="133">5</text>
<text x="43.1" y="137.8">5-HOLE STRIP BB5</text>
<text x="44" y="134.3">5</text>
<text x="44.3" y="148">BB6</text>
<text x="43.2" y="150.8">1</text>
<text x="43.2" y="153.3">2</text>
<text x="45.3" y="152">1</text>
<text x="45.3" y="154.6">2</text>
<text x="43.2" y="158.4">4</text>
<text x="43.2" y="160.9">5</text>
<text x="45.3" y="157.1">3</text>
<text x="45.3" y="159.7">4</text>
<text x="44.3" y="165.8">5-HOLE STRIP BB6</text>
<text x="45.3" y="162.2">5</text>
<text x="43.2" y="178.7">1</text>
<text x="44.3" y="175.9">BB7</text>
<text x="45.3" y="180">1</text>
<text x="43.2" y="181.3">2</text>
<text x="45.3" y="182.5">2</text>
<text x="45.3" y="185.1">3</text>
<text x="43.2" y="186.3">4</text>
<text x="43.2" y="188.9">5</text>
<text x="45.3" y="187.6">4</text>
<text x="45.3" y="190.1">5</text>
<text x="44.3" y="193.7">5-HOLE STRIP BB7</text>
</g>
</svg>
